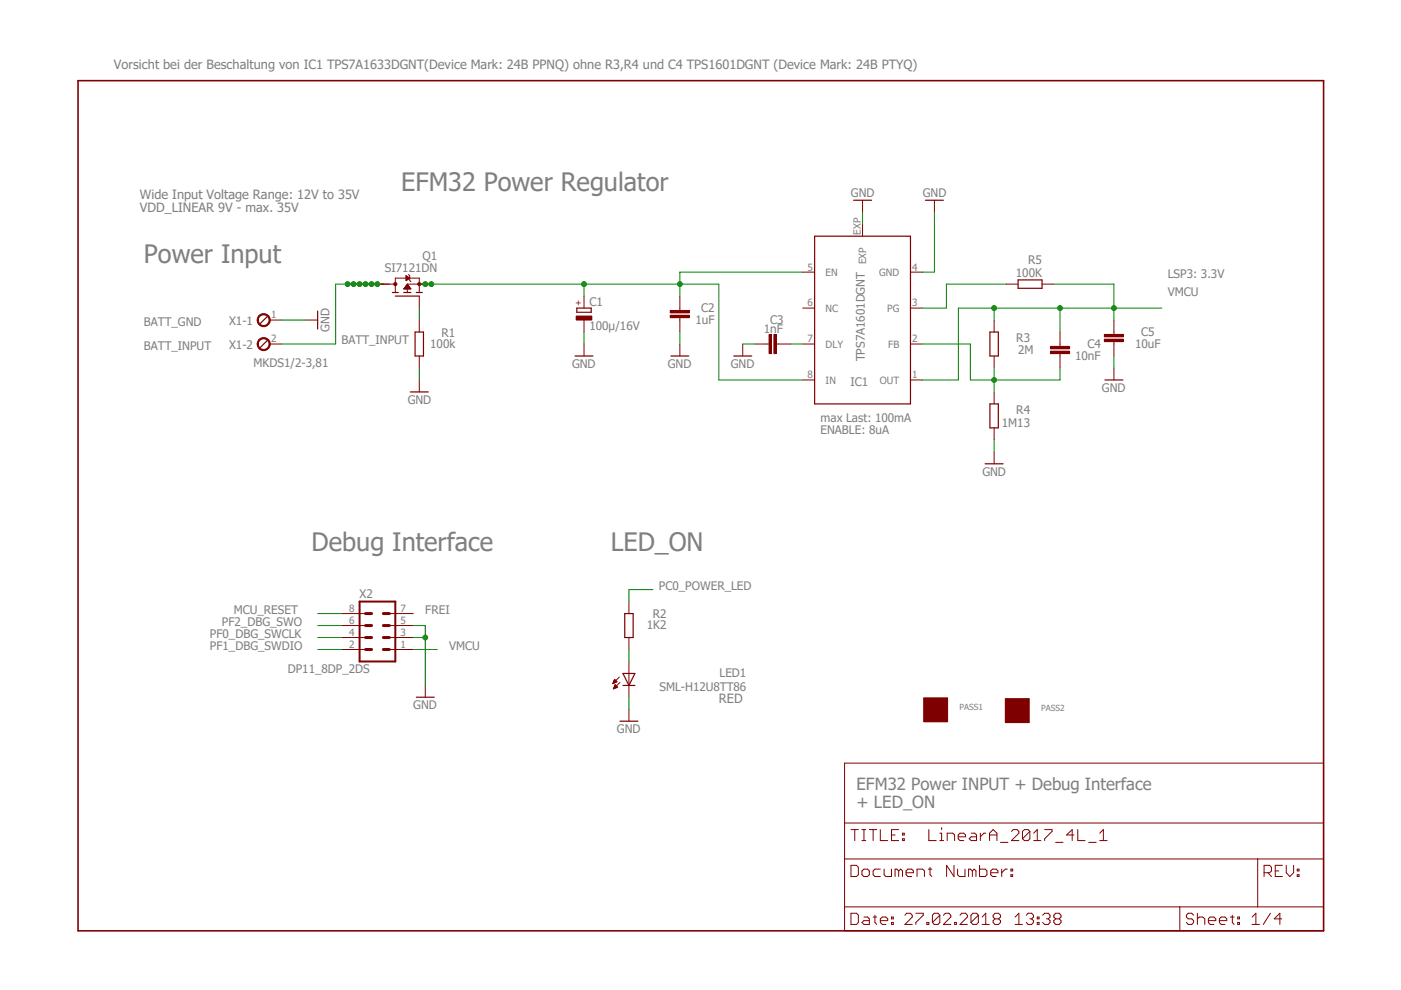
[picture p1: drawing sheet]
<svg xmlns="http://www.w3.org/2000/svg" width="297mm" height="210mm" viewBox="0 0 297 210" stroke-linecap="round" stroke-linejoin="round" font-family="sans-serif">
<path d="M16.5 17.1h264.1v180.3h-264.1z" fill="none" stroke="#7f0000" stroke-width=".34"/>
<g fill="none" stroke="#7f0000" stroke-width=".21">
<path d="M144.1 65.3v.5M144.1 67.4v.5M179.1 161.8h101.5v35.6h-101.5zM179.1 174.5h101.5M180.4 175.9h1.6M181.2 175.9v2.3M182.7 175.9h.9M182.7 178.2h.9M183.2 175.9v2.3M184.3 175.9h1.6M185.1 175.9v2.3M186.6 175.9v2.3h1.6"/>
<path d="M189 177h.8M190.5 175.9h-1.5v2.3h1.5M191.3 177.8h.4v.4h-.4zM191.3 176.7h.4v.3h-.4zM196.9 175.9v2.3h1.6M199.3 178.2h.8M199.3 176.7h.3v1.5M199.6 175.5v.4M200.8 178.2v-1.5h1.2l.4 .3v1.2M203.2 177.4h1.5v-.4l-.4-.3h-.8l-.3 .3v.8l.3 .4h.8M205.9 176.7h.8l.3 .3v1.2h-1.1l-.4-.4 .4-.4h1.1M207.9 176.7v1.5"/>
<path d="M209 176.7h-.4l-.7 .7M209.8 177h1.6M209.8 178.2v-1.5l.8-.8 .8 .8v1.5M212.1 178.6h1.6M214.5 176.3l.3-.4h.8l.4 .4v.4l-1.5 1.5h1.5M218.4 176.3l-.4-.4h-.8l-.4 .4v1.5M218.4 176.3v1.5l-.4 .4h-.8l-.4-.4M218.4 176.3l-1.6 1.5M219.2 176.7l.7-.8v2.3M219.2 178.2h1.5M221.5 175.9h1.6v.4l-1.6 1.5v.4M223.8 178.6h1.6"/>
<path d="M227.7 177h-1.6l1.2-1.1v2.3M228.5 175.9v2.3h1.5M230.8 178.6h1.6M233.2 178.2h1.5M233.2 176.7l.7-.8v2.3M179.1 182.1h101.5M179.1 192.3h101.5M180.4 183.5h1.2l.4 .4v1.6l-.4 .3h-1.2zM180.4 193.6h1.2l.4 .5v1.5l-.4 .4h-1.2zM182.7 184.7l.5-.4h.7l.4 .4v.8l-.4 .3h-.7l-.5-.3zM183.2 194.4h.7l.4 .4v1.2h-1.1l-.5-.4 .5-.4h1.1M185.1 194.4h.8"/>
<path d="M185.5 194.1v1.5l.4 .4M186.6 195.2h1.6v-.4l-.4-.4h-.7l-.5 .4v.8l.5 .4h.7M186.6 184.3h-1.1l-.4 .4v.8l.4 .3h1.1M187.4 184.3v1.2l.4 .3h1.2v-1.5M189 195.6h.4v.4h-.4zM189 194.4h.4v.4h-.4zM190.5 184.7l-.3-.4h-.4v1.5M190.5 184.7l.5-.4 .3 .4v1.1M190.5 184.7v1.1M191.9 194.1l.3-.5h.8l.4 .5v.3l-1.5 1.6h1.5M192.1 185h1.6v-.3l-.4-.4h-.8l-.4 .4v.8l.4 .3h.8M194.2 193.6h1.5v.5l-1.5 1.5v.4"/>
<path d="M194.4 185.8v-1.5h1.2l.4 .4v1.1M196.5 195.6h.4v.4h-.4zM196.8 184.3h.8M197.2 183.9v1.6l.4 .3M199.3 194.1v1.5l-.4 .4h-.8l-.4-.4M199.3 194.1l-.4-.5h-.8l-.4 .5v1.5M199.3 194.1l-1.6 1.5M200 194.1l.4-.5h.8l.4 .5v.3l-1.6 1.6h1.6M202.3 183.5v2.3l-1.6-2.3v2.3M202.4 195.6h.4v.4h-.4zM203 184.3v1.2l.4 .3h1.2v-1.5M203.5 194.1l.4-.5h.8l.4 .5v.3l-1.6 1.6h1.6"/>
<path d="M206.2 184.7l-.5-.4h-.3v1.5M206.2 184.7v1.1M206.2 184.7l.3-.4 .4 .4v1.1M207.4 194.1v1.5l-.4 .4h-.7l-.4-.4M207.4 194.1l-.4-.5h-.7l-.4 .5v1.5M207.4 194.1l-1.5 1.5M207.7 183.5v2.3h1.2l.4-.3v-.8l-.4-.4h-1.2M208.2 196h1.6M208.2 194.4l.8-.8v2.4M210.1 185h1.5v-.3l-.4-.4h-.8l-.3 .4v.8l.3 .3h.8M210.9 194.8l-.3 .4v.4l.3 .4h.8l.4-.4v-.4l-.4-.4M210.9 194.8l-.3-.4v-.3l.3-.5h.8l.4 .5v.3l-.4 .4"/>
<path d="M210.9 194.8h.8M212.4 184.3v1.5M213.6 184.3h-.5l-.7 .7M214.3 185.5h.4v.3h-.4zM214.3 184.3h.4v.4h-.4zM215.2 196h1.6M215.2 194.4l.8-.8v2.4M217.6 194.1l.4-.5h.7l.4 .5v.3l-.4 .4M218.4 194.8h.3M218.7 194.8l.4 .4v.4l-.4 .4h-.7l-.4-.4M219.9 195.6h.4v.4h-.4zM219.9 194.4h.4v.4h-.4z"/>
<path d="M221.1 194.1l.4-.5h.7l.4 .5v.3l-.4 .4M221.9 194.8h.3M222.2 194.8l.4 .4v.4l-.4 .4h-.7l-.4-.4M223.8 194.8l-.4 .4v.4l.4 .4h.8l.4-.4v-.4l-.4-.4M223.8 194.8l-.4-.4v-.3l.4-.5h.8l.4 .5v.3l-.4 .4M223.8 194.8h.8M250.1 192.3v5.1M253.1 194.1l-.4-.5h-.8l-.4 .5v.3l.4 .4h.8l.4 .4v.4l-.4 .4h-.8l-.4-.4M253.9 194.8l.4-.4h.7l.4 .4v1.2M253.9 193.6v2.4M256.2 195.2h1.6v-.4l-.4-.4h-.8l-.4 .4v.8l.4 .4h.8M258.5 195.2h1.6v-.4l-.4-.4h-.8l-.4 .4v.8l.4 .4h.8"/>
<path d="M260.9 194.4h.8M261.3 194.1v1.5l.4 .4M262.4 195.6h.4v.4h-.4zM262.4 194.4h.4v.4h-.4zM265.5 196h1.5M265.5 194.4l.8-.8v2.4M266.7 182.1v10.2M268 185h1.2l.4-.3v-.8l-.4-.4h-1.2v2.3M268.8 185l.8 .8M269.4 193.6l-1.6 2.4M270.4 184.7h.7M271.7 194.8h-1.5l1.2-1.2v2.4"/>
<path d="M271.9 183.5h-1.5v2.3h1.5M272.7 183.5v1.5l.8 .8 .8-.8v-1.5M275 185.5h.4v.3h-.4zM275 184.3h.4v.4h-.4z"/>
</g>
<path d="M142.1 65.8h4.1v.5h-4.1z" fill-rule="evenodd" fill="#7f0000"/>
<path d="M142.1 65.8h4.1v.5h-4.1z" fill="none" stroke="#7f0000" stroke-width=".21"/>
<path d="M142.1 66.8h4.1v.6h-4.1z" fill-rule="evenodd" fill="#7f0000"/>
<path d="M142.1 66.8h4.1v.6h-4.1zM144.1 62.8v2.5M144.1 67.9v2.5M224.7 72.9v.5M224.7 75v.5" fill="none" stroke="#7f0000" stroke-width=".21"/>
<path d="M222.7 73.4h4.1v.6h-4.1z" fill-rule="evenodd" fill="#7f0000"/>
<path d="M222.7 73.4h4.1v.6h-4.1z" fill="none" stroke="#7f0000" stroke-width=".21"/>
<path d="M222.7 74.5h4.1v.5h-4.1z" fill-rule="evenodd" fill="#7f0000"/>
<path d="M64.8 67.9h2.5M123.8 72.9v2.6M144.1 72.9v2.6M162.6 72.9h.5M164.6 72.9h.5M222.7 74.5h4.1v.5h-4.1zM224.7 70.4v2.5M224.7 75.5v2.5M236.2 78v2.6" fill="none" stroke="#7f0000" stroke-width=".21"/>
<path d="M67.3 66v3.8M121.9 75.5h3.8M142.2 75.5h3.8M234.3 80.6h3.8" fill="none" stroke="#7f0000" stroke-width=".25"/>
<path d="M164.1 70.9h.5v4.1h-.5z" fill-rule="evenodd" fill="#7f0000"/>
<path d="M164.1 70.9h.5v4.1h-.5z" fill="none" stroke="#7f0000" stroke-width=".21"/>
<path d="M163.1 70.9h.5v4.1h-.5z" fill-rule="evenodd" fill="#7f0000"/>
<path d="M157.5 72.9v2.6M160 72.9h2.6M163.1 70.9h.5v4.1h-.5zM165.1 72.9h2.5M210.8 67.9v2.5M210.8 75.5v2.5M236.2 70.4v.5M236.2 72.4v.5" fill="none" stroke="#7f0000" stroke-width=".21"/>
<path d="M155.6 75.5h3.8M209.9 70.4h1.8v5.1h-1.8z" fill="none" stroke="#7f0000" stroke-width=".25"/>
<path d="M234.1 70.9h4.1v.5h-4.1z" fill-rule="evenodd" fill="#7f0000"/>
<path d="M234.1 70.9h4.1v.5h-4.1z" fill="none" stroke="#7f0000" stroke-width=".21"/>
<path d="M234.1 71.9h4.1v.5h-4.1z" fill-rule="evenodd" fill="#7f0000"/>
<g fill="none" stroke="#7f0000" stroke-width=".21">
<path d="M170.2 57.7h2.5M182.9 42.5v2.5M182.9 47.5v2.6M193 57.7h2.6M198.1 42.5v2.5M88.9 67.9v2.5M88.9 75.5v2.5M170.2 65.3h2.5M170.2 72.9h2.5M193 65.3h2.6M193 72.9h2.6M213.3 60.2h2.6"/>
<path d="M220.9 60.2h2.6M234.1 71.9h4.1v.5h-4.1zM236.2 67.9v2.5M236.2 72.9v2.6M88.9 80.6v2.5M170.2 80.6h2.5M193 80.6h2.6M210.8 83.1v2.5M210.8 90.7v2.6M210.8 95.8v2.5"/>
</g>
<path d="M172.7 50.1h20.3v35.5h-20.3zM181 42.5h3.8M196.2 42.5h3.8M215.9 59.4h5v1.7h-5zM88 70.4h1.8v5.1h-1.8zM87 83.1h3.8M208.9 98.3h3.8M209.9 85.6h1.8v5.1h-1.8z" fill="none" stroke="#7f0000" stroke-width=".25"/>
<circle cx="88.9" cy="60.2" r=".33" fill="#7f0000"/>
<circle cx="88.9" cy="60.2" r=".33" fill="none" stroke="#7f0000" stroke-width=".21"/>
<circle cx="83.8" cy="60.2" r=".33" fill="#7f0000"/>
<g fill="none" stroke="#7f0000" stroke-width=".21">
<path d="M86.1 58.5l.8 .5-.8 .5zM86.1 59.5h.1M86.1 59.4h.2M86.1 59.3h.3M86.1 59.2h.5M86.1 59.1h.6M86.1 58.9h.7M86.1 58.8h.6M86.1 58.8h.4M86.1 58.7h.3M86.1 58.6h.2M86.1 58.5h.1"/>
<path d="M86.6 58.2l.3 .3v1l.2 .2M73.7 60.2h10.1M83.8 62v-3h5.1v3M85.7 61.2h1.3M85.8 61.1h1.2M85.8 61h1.1M85.9 60.9h1M86 60.8h.8M86 60.7h.7M86.1 60.6h.6M86.1 60.5h.5M86.2 60.5h.3"/>
<path d="M86.3 60.4h.1M86.4 60.2v1.8M86.4 60.2l.7 1.1h-1.5zM88.9 62.8v2.5M91.4 60.2l-5 .1M72.4 137.7h5.1M72.4 135.2h5.1M72.4 132.6h5.1M72.4 130.1h5.1M82.5 137.7h5.1M82.5 135.2h5.1M82.5 132.6h5.1"/>
<path d="M82.5 130.1h5.1M133.3 127.6v2.5M133.3 135.2v2.5M90.2 145.3v2.5M130 144.9h.1M130 144.8h.3M130 144.7h.5M130.1 144.6h.6M130.1 144.5h.7M130.1 146h.1M130.1 144.4h.6M130.1 145.9h.3"/>
<path d="M130.2 144.3h.4M130.2 145.8h.4M130.2 145.8h.6M130.2 144.2h.3M130.2 145.7h.7M130.3 144.1h.1M130.3 145.5h.5M130.3 144.1l-.4 .8M130.3 144.1l.5 .5-.9 .3M130.3 145.5h.4M130.3 145.4h.3M130.4 145.3h.2"/>
<path d="M130.4 145.2l-.4 .8M130.4 145.2l.5 .5-.9 .3M130.4 145.2h.1M131.3 143.6l-1.4 1.3M131.4 144.7l-1.4 1.3M133.3 140.3v7.5M133.3 150.4v2.5"/>
<circle cx="83.8" cy="60.2" r=".33"/>
</g>
<path d="M56.7 72.2l-1.5 1.5M83.2 62h1.3M83.8 62.8h5.1M85.6 62h1.5M88.3 62h1.2M132.5 130.1h1.7v5.1h-1.7zM88.3 147.8h3.8M131.4 152.9h3.9M132.1 142.8h2.5l-1.3 2.5zM132.1 145.3h2.5" fill="none" stroke="#7f0000" stroke-width=".25"/>
<path d="M76.2 127.6h7.6v12.7h-7.6z" fill="none" stroke="#7f0000" stroke-width=".42"/>
<path d="M77.5 130.1h1.3M77.5 132.6h1.3M77.5 135.2h1.3M77.5 137.7h1.3M81.3 130.1h1.2M81.3 132.6h1.2M81.3 135.2h1.2M81.3 137.7h1.2" fill="none" stroke="#7f0000" stroke-width=".63"/>
<path d="M54.8 72.1a1.4 1.4 0 0 1 2.3 0 1.4 1.4 0 0 1-.7 2.1 1.4 1.4 0 0 1-1.9-1.3h.3a1.15 1.15 0 0 1 1.6-.9 1.15 1.15 0 0 1 .3 1.9 1.15 1.15 0 0 1-1.9-.6v-.4h-.3z" fill-rule="evenodd" fill="#7f0000"/>
<path d="M54.8 72.1a1.4 1.4 0 0 1 2.3 0 1.4 1.4 0 0 1-.7 2.1 1.4 1.4 0 0 1-1.9-1.3h.3a1.15 1.15 0 0 1 1.6-.9 1.15 1.15 0 0 1 .3 1.9 1.15 1.15 0 0 1-1.9-.6v-.4h-.3zM57.2 72.9h2.5" fill="none" stroke="#7f0000" stroke-width=".21"/>
<path d="M56.7 67.1l-1.5 1.5" fill="none" stroke="#7f0000" stroke-width=".25"/>
<path d="M54.8 67a1.41 1.41 0 0 1 2.3 0 1.41 1.41 0 0 1-.7 2.2 1.41 1.41 0 0 1-1.9-1.3h.3a1.15 1.15 0 0 1 1.6-1 1.15 1.15 0 0 1 .3 1.9 1.15 1.15 0 0 1-1.9-.6v-.3h-.3z" fill-rule="evenodd" fill="#7f0000"/>
<path d="M54.8 67a1.41 1.41 0 0 1 2.3 0 1.41 1.41 0 0 1-.7 2.2 1.41 1.41 0 0 1-1.9-1.3h.3a1.15 1.15 0 0 1 1.6-1 1.15 1.15 0 0 1 .3 1.9 1.15 1.15 0 0 1-1.9-.6v-.3h-.3zM57.2 67.9h2.5" fill="none" stroke="#7f0000" stroke-width=".21"/>
<path d="M122.3 65.3h3v.9h-3z" fill="none" stroke="#7f0000" stroke-width=".25"/>
<path d="M122.2 67h3.3v.9h-3.3z" fill-rule="evenodd" fill="#7f0000"/>
<path d="M122.2 67h3.3v.9h-3.3zM123.8 62.8v2.5M123.8 67.9v2.5" fill="none" stroke="#7f0000" stroke-width=".21"/>
<path d="M195.8 148h5.1v5h-5.1z" fill-rule="evenodd" fill="#7f0000"/>
<path d="M195.8 148h5.1v5h-5.1z" fill="none" stroke="#7f0000" stroke-width=".21"/>
<path d="M213.1 148.1h5.1v5.1h-5.1z" fill-rule="evenodd" fill="#7f0000"/>
<path d="M213.1 148.1h5.1v5.1h-5.1z" fill="none" stroke="#7f0000" stroke-width=".21"/>
<path d="M182.9 45v2.5M198.1 45v12.7h-2.5M59.7 67.9h5.1M88.9 78v2.6M123.8 70.4v2.5M144.1 70.4v2.5M157.5 72.9h2.5M236.2 75.5v2.5M210.8 93.3v2.5M87.6 132.6h2.6v2.6h-2.6M133.3 147.8v2.6" fill="none" stroke="#007f00" stroke-width=".21"/>
<circle cx="90.2" cy="135.2" r=".51" fill="#007f00"/>
<g fill="none" stroke="#007f00" stroke-width=".21">
<path d="M210.8 78v5.1M224.7 78v2.6h-13.9M90.2 135.2v10.1"/>
<circle cx="90.2" cy="135.2" r=".51"/>
</g>
<circle cx="210.8" cy="80.6" r=".51" fill="#007f00"/>
<g fill="none" stroke="#007f00" stroke-width=".21">
<path d="M75 60.2h-3.8v12.7h-11.5M167.6 72.9h2.6M195.6 72.9h10.1v7.7h5.1M213.3 60.2h-12.6v5.1h-5.1"/>
<circle cx="210.8" cy="80.6" r=".51"/>
</g>
<circle cx="73.7" cy="60.2" r=".51" fill="#007f00"/>
<g fill="none" stroke="#007f00" stroke-width=".21">
<path d="M75 60.2h1.2"/>
<circle cx="73.7" cy="60.2" r=".51"/>
</g>
<circle cx="75" cy="60.2" r=".51" fill="#007f00"/>
<g fill="none" stroke="#007f00" stroke-width=".21">
<path d="M76.2 60.2h1.3"/>
<circle cx="75" cy="60.2" r=".51"/>
</g>
<circle cx="76.2" cy="60.2" r=".51" fill="#007f00"/>
<g fill="none" stroke="#007f00" stroke-width=".21">
<path d="M77.5 60.2h1.3"/>
<circle cx="76.2" cy="60.2" r=".51"/>
</g>
<circle cx="77.5" cy="60.2" r=".51" fill="#007f00"/>
<g fill="none" stroke="#007f00" stroke-width=".21">
<path d="M78.8 60.2h1.2"/>
<circle cx="77.5" cy="60.2" r=".51"/>
</g>
<circle cx="78.8" cy="60.2" r=".51" fill="#007f00"/>
<g fill="none" stroke="#007f00" stroke-width=".21">
<path d="M80 60.2h1.3"/>
<circle cx="78.8" cy="60.2" r=".51"/>
</g>
<circle cx="80" cy="60.2" r=".51" fill="#007f00"/>
<g fill="none" stroke="#007f00" stroke-width=".21">
<path d="M88.9 65.3v2.6M210.8 67.9v-2.6h25.4v2.6M224.7 65.3v5.1"/>
<circle cx="80" cy="60.2" r=".51"/>
</g>
<circle cx="224.7" cy="65.3" r=".51" fill="#007f00"/>
<circle cx="224.7" cy="65.3" r=".51" fill="none" stroke="#007f00" stroke-width=".21"/>
<circle cx="236.2" cy="65.3" r=".51" fill="#007f00"/>
<g fill="none" stroke="#007f00" stroke-width=".21">
<path d="M210.8 65.3h-7.6v15.3h-7.6M223.5 60.2h12.7v5.1"/>
<circle cx="236.2" cy="65.3" r=".51"/>
</g>
<circle cx="210.8" cy="65.3" r=".51" fill="#007f00"/>
<g fill="none" stroke="#007f00" stroke-width=".21">
<path d="M88.9 60.2h2.5M236.2 65.3h10.1M67.3 137.7h5.1M67.3 135.2h5.1M67.3 132.6h5.1M87.6 137.7h5.1M133.3 137.7v2.6"/>
<circle cx="210.8" cy="65.3" r=".51"/>
</g>
<circle cx="90.2" cy="60.2" r=".51" fill="#007f00"/>
<g fill="none" stroke="#007f00" stroke-width=".21">
<path d="M170.2 57.7h-26.1v5.1M123.8 60.2v2.6M144.1 60.2h8.3v20.4h17.8"/>
<circle cx="90.2" cy="60.2" r=".51"/>
</g>
<circle cx="144.1" cy="60.2" r=".51" fill="#007f00"/>
<g fill="none" stroke="#007f00" stroke-width=".21">
<path d="M91.4 60.2h52.7"/>
<circle cx="144.1" cy="60.2" r=".51"/>
</g>
<circle cx="91.4" cy="60.2" r=".51" fill="#007f00"/>
<circle cx="91.4" cy="60.2" r=".51" fill="none" stroke="#007f00" stroke-width=".21"/>
<circle cx="123.8" cy="60.2" r=".51" fill="#007f00"/>
<g fill="none" stroke="#007f00" stroke-width=".21">
<path d="M67.3 130.1h5.1M138.4 125h-5.1v2.6"/>
<circle cx="123.8" cy="60.2" r=".51"/>
</g>
<g font-size="5.4" fill="#7f7f7f">
<text x="85.1" y="40.6">EFM32 Power Regulator</text>
<text x="30.5" y="55.8">Power Input</text>
<text x="66.1" y="116.8">Debug Interface</text>
<text x="129.5" y="116.8">LED_ON</text>
</g>
<g font-size="3.6" fill="#7f7f7f">
<text x="181.6" y="167.5">EFM32 Power INPUT + Debug Interface</text>
<text x="181.6" y="171.3">+ LED_ON</text>
</g>
<g font-size="2.7" fill="#7f7f7f">
<text x="24.2" y="14.6">Vorsicht bei der Beschaltung von IC1 TPS7A1633DGNT(Device Mark: 24B PPNQ) ohne R3,R4 und C4 TPS1601DGNT (Device Mark: 24B PTYQ)</text>
<text x="29.7" y="45">VDD_LINEAR 9V - max. 35V</text>
<text x="29.7" y="42.2">Wide Input Voltage Range: 12V to 35V</text>
<text x="152.4" y="149.1">RED</text>
</g>
<g font-size="2.5" fill="#7f7f7f">
<text x="180.4" y="41.7">GND</text>
<text x="195.7" y="41.7">GND</text>
<text x="81.6" y="57.7">SI7121DN</text>
<text x="89.6" y="55.2">Q1</text>
<text x="215.4" y="58.7">100K</text>
<text x="218" y="55.9">R5</text>
<text x="247.6" y="59">LSP3: 3.3V</text>
<text x="125" y="64.9">C1</text>
<text x="247.6" y="62.8">VMCU</text>
<text x="30.5" y="69.1">BATT_GND</text>
<text x="48.6" y="69">X1-1</text>
<text x="69.9" y="70.4" transform="rotate(-90 69.9 70.4)">GND</text>
<text x="93.6" y="71.5">R1</text>
<text x="125" y="69.9">100µ/16V</text>
<text x="147.4" y="68.7">1uF</text>
<text x="148.7" y="66.2">C2</text>
<text x="161.9" y="70.7">1nF</text>
<text x="163.3" y="68.7">C3</text>
<text x="242" y="71.3">C5</text>
<text x="30.5" y="74.2">BATT_INPUT</text>
<text x="48.6" y="74.1">X1-2</text>
<text x="53.8" y="77.8">MKDS1/2-3,81</text>
<text x="72.4" y="72.9">BATT_INPUT</text>
<text x="91.2" y="73.7">100k</text>
<text x="183.4" y="76.6" transform="rotate(-90 183.4 76.6)">TPS7A1601DGNT</text>
<text x="215.5" y="72.4">R3</text>
<text x="215.9" y="75">2M</text>
<text x="228" y="76.4">10nF</text>
<text x="230.5" y="73.8">C4</text>
<text x="240.7" y="73.8">10uF</text>
<text x="121.3" y="78">GND</text>
<text x="141.6" y="78">GND</text>
<text x="154.9" y="78">GND</text>
<text x="180.3" y="81.8">IC1</text>
<text x="233.6" y="83.1">GND</text>
<text x="86.4" y="85.6">GND</text>
<text x="174" y="89.5">max Last: 100mA</text>
<text x="215.5" y="87.7">R4</text>
<text x="174" y="92">ENABLE: 8uA</text>
<text x="212.4" y="90.5">1M13</text>
<text x="208.3" y="100.9">GND</text>
<text x="139.7" y="125">PC0_POWER_LED</text>
<text x="49.6" y="130.1">MCU_RESET</text>
<text x="76.2" y="126.8">X2</text>
<text x="90.2" y="130.1">FREI</text>
<text x="138.4" y="131.1">R2</text>
<text x="44.5" y="135.2">PF0_DBG_SWCLK</text>
<text x="44.5" y="137.7">PF1_DBG_SWDIO</text>
<text x="47" y="132.6">PF2_DBG_SWO</text>
<text x="95.2" y="137.7">VMCU</text>
<text x="137.2" y="133.4">1K2</text>
<text x="61" y="142.8">DP11_8DP_2DS</text>
<text x="152.6" y="143.6">LED1</text>
<text x="139.8" y="146.5">SML-H12U8TT86</text>
<text x="87.6" y="150.4">GND</text>
<text x="130.8" y="155.4">GND</text>
</g>
<g font-size="2.1" fill="#7f7f7f">
<text x="182.5" y="49.7" transform="rotate(-90 182.5 49.7)">EXP</text>
<text x="171.2" y="57.4">5</text>
<text x="175" y="58.5">EN</text>
<text x="183.6" y="56" transform="rotate(-90 183.6 56)">EXP</text>
<text x="186.4" y="58.5">GND</text>
<text x="193.4" y="57.4">4</text>
<text x="171.2" y="65">6</text>
<text x="193.4" y="65">3</text>
<text x="57.5" y="67.5">1</text>
<text x="175" y="66.1">NC</text>
<text x="188.1" y="66.1">PG</text>
<text x="57.5" y="72.6">2</text>
<text x="171.2" y="72.6">7</text>
<text x="175" y="73.7">DLY</text>
<text x="188.3" y="73.7">FB</text>
<text x="193.4" y="72.6">2</text>
<text x="171.2" y="80.2">8</text>
<text x="175" y="81.3">IN</text>
<text x="186.6" y="81.3">OUT</text>
<text x="193.4" y="80.2">1</text>
<text x="74" y="129.7">8</text>
<text x="84.9" y="129.7">7</text>
<text x="74" y="137.3">2</text>
<text x="74" y="134.8">4</text>
<text x="74" y="132.2">6</text>
<text x="84.9" y="137.3">1</text>
<text x="84.9" y="134.8">3</text>
<text x="84.9" y="132.2">5</text>
</g>
<text font-size="1.8" fill="#7f0000" x="123.2" y="64.9" transform="rotate(-90 123.2 64.9)">+</text>
<g font-size="1.8" fill="#7f7f7f">
<text x="203.5" y="150.5">PASS1</text>
<text x="220.8" y="150.7">PASS2</text>
</g>
</svg>
